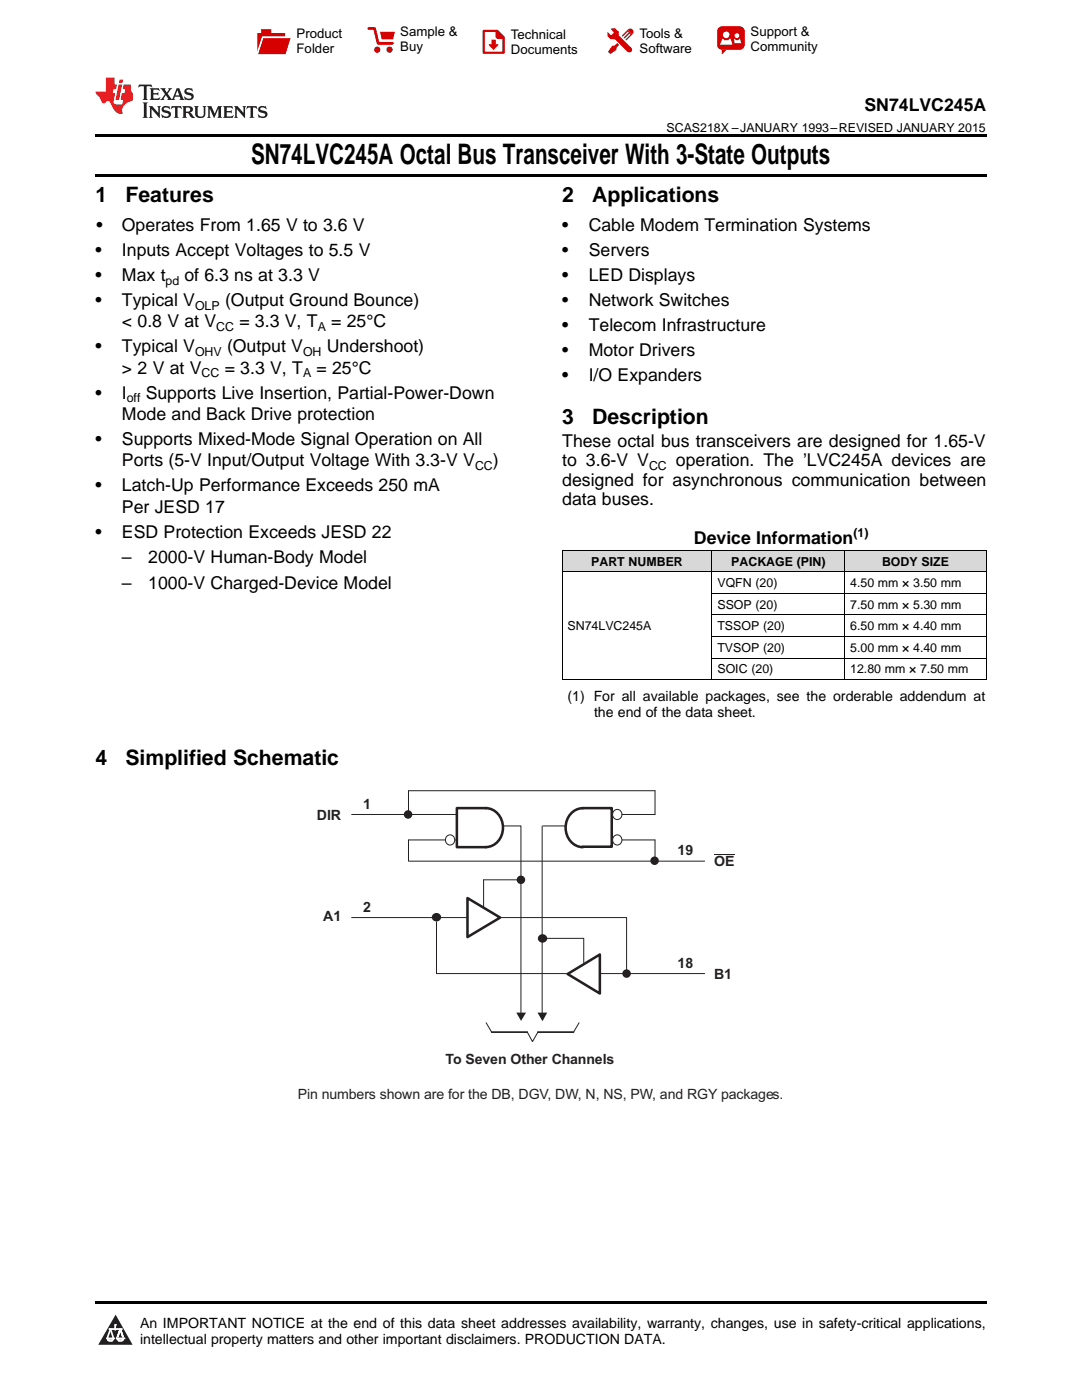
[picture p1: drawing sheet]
<svg xmlns="http://www.w3.org/2000/svg" width="216mm" height="279mm" viewBox="0 0 216 279" stroke-linecap="round" stroke-linejoin="round" font-family="sans-serif">
<g fill="#d8d8d8">
<path d="M112.2 109.9h29.9v4.3h-29.9z"/>
<path d="M142.1 109.9h26.5v4.3h-26.5z"/>
<path d="M168.6 109.9h28.2v4.3h-28.2z"/>
</g>
<path d="M23.1 262.4l3.4 6h-6.9z" fill="#231f20"/>
<path d="M21.4 267.1h1.2l-.3 .5h-.3a.55 .55 0 0 1-.6-.5z" fill-rule="evenodd" fill="#fff"/>
<path d="M21.4 267.1h1.2l-.3 .5h-.3a.55 .55 0 0 1-.6-.5z" fill="none" stroke="#231f20" stroke-width=".34"/>
<path d="M21.4 267.1l1.2 .1-.3 .4h-.5z" fill="none" stroke="#fff" stroke-width=".34"/>
<path d="M23 265.3h.1" fill="none" stroke="#fff" stroke-width=".34"/>
<path d="M23 264.4v.9z" fill="#fff"/>
<path d="M23 264.4v.9z" fill="none" stroke="#fff" stroke-width=".34"/>
<circle cx="23" cy="264.4" r=".17" fill="#fff"/>
<path d="M21.9 265.2h.1" fill="none" stroke="#fff" stroke-width=".34"/>
<path d="M21.9 265.2h2.3z" fill="#fff"/>
<path d="M21.9 265.2h2.3z" fill="none" stroke="#fff" stroke-width=".34"/>
<circle cx="24.2" cy="265.2" r=".17" fill="#fff"/>
<path d="M23.3 267.1h.1" fill="none" stroke="#fff" stroke-width=".34"/>
<path d="M24 265.2l-.7 1.9z" fill="#fff"/>
<path d="M24 265.2l-.7 1.9z" fill="none" stroke="#fff" stroke-width=".34"/>
<path d="M24 265.2l.7 1.9z" fill="#fff"/>
<path d="M24 265.2l.7 1.9z" fill="none" stroke="#fff" stroke-width=".34"/>
<path d="M24.6 267.1h.1" fill="none" stroke="#fff" stroke-width=".34"/>
<circle cx="21.4" cy="267.1" r=".17" fill="#fff"/>
<path d="M22.1 265.2l-.7 1.9z" fill="#fff"/>
<path d="M22.1 265.2l-.7 1.9z" fill="none" stroke="#fff" stroke-width=".34"/>
<path d="M22.1 265.2l.5 1.9z" fill="#fff"/>
<path d="M22.1 265.2l.5 1.9z" fill="none" stroke="#fff" stroke-width=".34"/>
<circle cx="22.6" cy="267.1" r=".17" fill="#fff"/>
<path d="M23.4 267.1h1.3a.65 .65 0 0 1-.7 .5 .65 .65 0 0 1-.6-.5z" fill-rule="evenodd" fill="#fff"/>
<path d="M23.4 267.1h1.3a.65 .65 0 0 1-.7 .5 .65 .65 0 0 1-.6-.5z" fill="none" stroke="#231f20" stroke-width=".34"/>
<path d="M23.4 267.1h1.3l-.4 .5h-.6z" fill="none" stroke="#fff" stroke-width=".34"/>
<path d="M23.3 267.1h.1" fill="none" stroke="#fff" stroke-width=".34"/>
<circle cx="24.7" cy="267.1" r=".17" fill="#fff"/>
<path d="M19 259.7h177.8v.5h-177.8z" fill="#000"/>
<circle cx="81.4" cy="162.5" r=".68" fill="#241f21"/>
<circle cx="81.4" cy="162.5" r=".68" fill="none" stroke="#241f21" stroke-width=".34"/>
<path d="M116.2 161.3h5.9v7.7h-5.9M116.3 161.3a3.9 3.9 0 0 0-3.5 3.6 3.9 3.9 0 0 0 2.8 4.1l.7 .1" fill="none" stroke="#241f21" stroke-width=".51"/>
<path d="M103 202.1h2l-1.1 1.7z" fill-rule="evenodd" fill="#241f21"/>
<path d="M96.9 161.3a4 4 0 0 1 3.4 2.9 4 4 0 0 1-1.4 4.2 3.1 3.1 0 0 1-2 .7M97 161.3h-5.8v7.8h5.8" fill="none" stroke="#241f21" stroke-width=".51"/>
<path d="M70.2 162.5h21M81.5 162.5v-4.7h49.2v4.7h-8.6M91.2 167.6h-9.7v4.3h59.1M100.4 164.8h3.5v37.9M108.2 164.8v37.9M108.3 164.8h4.6M122.1 167.6h8.6" fill="none" stroke="#241f21" stroke-width=".2"/>
<circle cx="130.6" cy="171.8" r=".68" fill="#241f21"/>
<circle cx="130.6" cy="171.8" r=".68" fill="none" stroke="#241f21" stroke-width=".34"/>
<path d="M103.7 175.6h-7.2v5.7M130.7 167.6v4.9M70.2 183.1h54.8M87.1 184v10.3h53.5" fill="none" stroke="#241f21" stroke-width=".2"/>
<circle cx="87.1" cy="183.1" r=".72" fill="#241f21"/>
<circle cx="87.1" cy="183.1" r=".72" fill="none" stroke="#241f21" stroke-width=".34"/>
<path d="M108 187.3h8.5v4.8" fill="none" stroke="#241f21" stroke-width=".2"/>
<circle cx="108.3" cy="187.3" r=".72" fill="#241f21"/>
<circle cx="108.3" cy="187.3" r=".72" fill="none" stroke="#241f21" stroke-width=".34"/>
<path d="M125 183.1v11.2" fill="none" stroke="#241f21" stroke-width=".2"/>
<circle cx="125" cy="194.3" r=".68" fill="#241f21"/>
<circle cx="125" cy="194.3" r=".68" fill="none" stroke="#241f21" stroke-width=".34"/>
<circle cx="103.9" cy="175.6" r=".68" fill="#241f21"/>
<circle cx="103.9" cy="175.6" r=".68" fill="none" stroke="#241f21" stroke-width=".34"/>
<path d="M107.2 202.1h2l-.9 1.7z" fill-rule="evenodd" fill="#241f21"/>
<path d="M142.5 170.5h4M97 204.1l1.1 1.9M105.2 206l1 1.8 1.1-1.8M115.5 204.1l-1.1 1.9" fill="none" stroke="#241f21" stroke-width=".2"/>
<path d="M98.1 206h7.1M107.3 206h7.1" fill="none" stroke="#241f21" stroke-width=".34"/>
<circle cx="89.9" cy="167.6" r=".98" fill="#fff"/>
<circle cx="89.9" cy="167.6" r=".98" fill="none" stroke="#241f21" stroke-width=".2"/>
<circle cx="123.2" cy="162.5" r=".98" fill="#fff"/>
<circle cx="123.2" cy="162.5" r=".98" fill="none" stroke="#241f21" stroke-width=".2"/>
<circle cx="123.2" cy="167.6" r=".98" fill="#fff"/>
<circle cx="123.2" cy="167.6" r=".98" fill="none" stroke="#241f21" stroke-width=".2"/>
<path d="M113.3 194.4l6.4-3.9v7.8z" fill="#fff"/>
<path d="M113.3 194.4l6.4-3.9v7.8z" fill="none" stroke="#241f21" stroke-width=".51"/>
<path d="M93.3 179.2l6.5 3.9-6.5 3.9z" fill="#fff"/>
<path d="M93.3 179.2l6.5 3.9-6.5 3.9z" fill="none" stroke="#241f21" stroke-width=".51"/>
<path d="M112.2 114.1h84.6M112.2 109.8h84.6M112.2 109.9v25.8M142 109.9v25.8M142.1 118.4h54.7M168.5 109.9v25.8M196.8 109.9v25.8M112.2 135.6h84.6M142.1 131.3h54.7M142.1 127h54.7M142.1 122.7h54.7" fill="none" stroke="#000" stroke-width=".2"/>
<path d="M19 34.8h177.8v.5h-177.8zM19 26.8h177.8v.6h-177.8z" fill="#000"/>
<path d="M27.7 16.9l-.1 .6 .6-.3h.5v.2v2.2l-.2 .4h1l-.2-.4v-2.2v-.2h.5l.6 .3-.2-.6zM29.9 17.6l.2 .4v1.6l-.2 .4h1.9l.1-.6a1.09 1.09 0 0 1-1.3 .1v-.6h.6l.4 .2v-.7l-.2 .2h-.8v-.6l.2-.1a1.01 1.01 0 0 1 1 .3l-.1-.6zM32 17.6l.9 1.2-1 1.2h.9l-.2-.3 .5-.7 .5 .7-.3 .3h1.7l-.2-.3 .1-.4h1l.1 .4-.2 .3h1l-.3-.4-.7-2h-.5l-1 2.2-.8-1.1 .9-1.1h-.9l.2 .2-.4 .7-.4-.7 .2-.2zM35.4 18l.4 1h-.8zM37 17.7a.66 .66 0 0 0-.2 .8 .66 .66 0 0 0 .6 .4l.7 .2 .1 .2a.8 .8 0 0 1-.7 .4 .8 .8 0 0 1-.7-.5l.1 .8 .2-.2a.94 .94 0 0 0 1.1 .1 .94 .94 0 0 0 .4-.9 1.48 1.48 0 0 0-1.3-.6v-.4a1.1 1.1 0 0 1 1.2 .2l-.2-.6-.2 .1-.5-.1zM28.5 20.4l.2 .4v2.3l-.2 .4h1l-.2-.4v-2.3l.2-.4zM29.7 21.2l.2 .4v1.5l-.2 .4h.8l-.3-.4 .1-1.3 1.6 1.8v-2l.2-.4h-.7l.2 .2v1.1l-1.2-1.3zM32.5 21.3a.66 .66 0 0 0-.2 .8 .66 .66 0 0 0 .6 .4l.6 .2 .2 .2a.8 .8 0 0 1-.8 .4 .8 .8 0 0 1-.7-.5l.2 .7 .2-.1a.94 .94 0 0 0 1 .1 .94 .94 0 0 0 .5-1 1.47 1.47 0 0 0-1.3-.6l-.1-.3a1.1 1.1 0 0 1 1.3 .2l-.2-.6-.2 .1-.5-.2zM34.3 21.2l-.2 .6a.64 .64 0 0 1 .8-.3v1.6l-.2 .4h1l-.3-.4 .1-1.6a.66 .66 0 0 1 .8 .3l-.2-.6zM36.3 21.2l.3 .4v1.5l-.3 .4h1l-.2-.2v-.7h.5l.1 .1a.8 .8 0 0 0 1.2 .7l-1-1a.62 .62 0 0 0 .6-.5 .62 .62 0 0 0-.6-.7zM37.1 21.5h.1a.48 .48 0 0 1 .6 0 .48 .48 0 0 1 .1 .6l-.2 .1-.6 .1zM38.7 21.2l.2 .2a2.29 2.29 0 0 0 .4 2 1.05 1.05 0 0 0 1.7-.7v-1.3l.2-.2h-.8l.2 .4v1.1a.61 .61 0 0 1-.6 .6 .61 .61 0 0 1-.6-.6v-1.1l.3-.4zM41.3 21.2l.3 .4v1.5l-.3 .4h.8l-.2-.4v-1.4l.8 1.9 .9-1.9v1.4l-.2 .4h.9l-.2-.4v-1.5l.2-.4h-.8l-.7 1.5-.6-1.5zM44.5 21.2l.2 .4v1.5l-.2 .4h1.9l.2-.6a1.1 1.1 0 0 1-1.4 .2v-.7h.6l.4 .2v-.6l-.2 .1-.8 .1v-.6l.2-.1a1.02 1.02 0 0 1 1.1 .2l-.2-.5zM46.7 21.2l.2 .4v1.5l-.2 .4h.8l-.3-.4 .1-1.3 1.6 1.8v-2l.2-.4h-.7l.2 .2v1.1l-1.2-1.3zM49.3 21.2l-.1 .6a.64 .64 0 0 1 .8-.3v1.6l-.3 .4h1l-.2-.4v-1.6a.66 .66 0 0 1 .8 .3l-.1-.6zM51.7 21.3a.66 .66 0 0 0-.2 .7 .66 .66 0 0 0 .7 .5l.6 .2 .1 .2a.8 .8 0 0 1-.7 .4 .8 .8 0 0 1-.7-.5l.1 .7 .2-.1a.94 .94 0 0 0 1.1 .1 .94 .94 0 0 0 .4-1 1.48 1.48 0 0 0-1.2-.6l-.1-.3a1.1 1.1 0 0 1 1.2 .2l-.2-.6-.1 .1-.6-.2z" fill="#231f20"/>
<path d="M21.1 15.5v2.8h-2v.4l.9 .9a.96 .96 0 0 0 1 1 .59 .59 0 0 1 .5-.4 .59 .59 0 0 1 .5 .3l.4 .8a1.61 1.61 0 0 0 2.1 1.3 1.63 1.63 0 0 1 1.1-2.2l.9-.3v-1.5a1.6 1.6 0 0 1-.4-1.7h-1.4l-.2 .9h.5l-.2 .8h-.5l-.2 1v.3h.5l-.2 .9h-.7a.74 .74 0 0 1-1-.6l.3-1.6h-.5l.2-.8h.5l.1-.9h-.4v-1.4zM23.7 16.9l-.7 3h.8l.6-3zM23.8 15.9l-.1 .7h.7l.2-.7z" fill="#ee1d23"/>
<g fill="#d60000">
<path d="M52.1 5.8h2v.8h2.8v4.2h-5.5v-4.2h.7z" fill-rule="evenodd"/>
<path d="M52.4 7.5h5.6l-1 3.3h-5.6z" fill-rule="evenodd"/>
</g>
<path d="M52.4 7.4h5.7l-.1 .1h-5.5l-1.1 3.3z" fill-rule="evenodd" fill="#fff"/>
<path d="M52.4 7.4h5.7l-.1 .1h-5.5l-1.1 3.3z" fill="none" stroke="#fff" stroke-width=".2"/>
<path d="M73.6 5.7h1.1l.7 2.9h2.9" fill="none" stroke="#d60000" stroke-width=".55"/>
<g fill="#d60000">
<path d="M75.8 6.3h3l-.4 1.6h-2.2z" fill-rule="evenodd"/>
<circle cx="75.3" cy="9.9" r=".62"/>
<circle cx="77.7" cy="9.9" r=".62"/>
</g>
<path d="M96.5 6.2h2.7l1.3 1.2v3.1h-4z" fill="none" stroke="#d60000" stroke-width=".44"/>
<g fill="#d60000">
<path d="M98.1 7.9h.8v1h.5l-.9 1.1-1-1v-.1h.6z" fill-rule="evenodd"/>
<path d="M98.9 6.2h.3l1.3 1.2v.4h-1.3l-.3-.4z" fill-rule="evenodd"/>
<path d="M121.9 5.7h.8l.7 .6 .1 .7 2.5 2.5-.8 .8-2.3-2.3-1.1-.2-.6-.6v-.8l.7 .6 .5-.4v-.2l-.5-.5z" fill-rule="evenodd"/>
<path d="M122.2 9.1h.4l.5-.5 .4 .4-.5 .5v.4l-1.2 .9-.5-.5z" fill-rule="evenodd"/>
<path d="M125.3 5.9a.67 .67 0 0 1 .9 0 .67 .67 0 0 1 0 .9z" fill-rule="evenodd"/>
<path d="M125.3 5.9l.9 .9-1.2 1.2h-.2v-.2l1-.9v-.2h-.2l-.9 1h-.2v-.2l.9-1 .1-.2h-.3l-.9 1h-.2v-.2z" fill-rule="evenodd"/>
<circle cx="125.6" cy="9.9" r=".54"/>
</g>
<path d="M123.3 6.3v.7" fill="none" stroke="#d60000" stroke-width=".2"/>
<g fill="#d60000">
<path d="M143.4 5.5l.6-.2h3.6a.95 .95 0 0 1 1 .9v2.8a.95 .95 0 0 1-1 .9h-3.6a.95 .95 0 0 1-.9-.9v-2.8z" fill-rule="evenodd"/>
<path d="M144 9.9h.9l-.7 .9h-.2z" fill-rule="evenodd"/>
</g>
<g fill="#fff">
<path d="M146.6 8.6h1.3z"/>
<path d="M144.1 7.8h.3l.1 .2h.8l.2-.2h.3l.4 1.1h-2.5z" fill-rule="evenodd"/>
<path d="M146.4 7.8h.3l.1 .2h.5l.2-.2h.2l.2 .8h-1.3z" fill-rule="evenodd"/>
<circle cx="144.9" cy="6.9" r=".65"/>
<circle cx="147" cy="7.1" r=".48"/>
</g>
<text font-size="5.6" x="50.1" y="32.8">SN74LVC245A Octal Bus Transceiver With 3-State Outputs</text>
<g font-size="4.2">
<text x="19" y="40.4">1</text>
<text x="25" y="40.4">Features</text>
<text x="112.2" y="40.4">2</text>
<text x="118.2" y="40.4">Applications</text>
<text x="112.2" y="84.6">3</text>
<text x="118.2" y="84.6">Description</text>
<text x="19" y="152.6">4</text>
<text x="25" y="152.6">Simplified Schematic</text>
</g>
<g font-size="3.5">
<text x="172.5" y="22.2">SN74LVC245A</text>
<text x="19.2" y="46.1">•</text>
<text x="24.3" y="46.1">Operates From 1.65 V to 3.6 V</text>
<text x="112.2" y="46.1">•</text>
<text x="117.5" y="46.1">Cable Modem Termination Systems</text>
<text x="19" y="51.1">•</text>
<text x="24.3" y="51.1">Inputs Accept Voltages to 5.5 V</text>
<text x="112.2" y="51.1">•</text>
<text x="117.5" y="51.1">Servers</text>
<text x="19" y="56.1">•</text>
<text x="24.3" y="56.1">Max t</text>
<text x="36.8" y="56.1">of 6.3 ns at 3.3 V</text>
<text x="112.2" y="56.1">•</text>
<text x="117.5" y="56.1">LED Displays</text>
<text x="19" y="61.1">•</text>
<text x="24.3" y="61.1">Typical V</text>
<text x="24.3" y="65.3">&lt; 0.8 V at V</text>
<text x="44.9" y="61.1">(Output Ground Bounce)</text>
<text x="47.8" y="65.3">= 3.3 V, T</text>
<text x="66.1" y="65.3">= 25°C</text>
<text x="112.2" y="61.1">•</text>
<text x="117.5" y="61.1">Network Switches</text>
<text x="19" y="70.3">•</text>
<text x="24.3" y="70.3">Typical V</text>
<text x="45.3" y="70.3">(Output V</text>
<text x="65.2" y="70.3">Undershoot)</text>
<text x="112.2" y="66.1">•</text>
<text x="112.2" y="71.1">•</text>
<text x="117.5" y="66.1">Telecom Infrastructure</text>
<text x="117.5" y="71.1">Motor Drivers</text>
<text x="24.3" y="74.6">&gt; 2 V at V</text>
<text x="44.8" y="74.6">= 3.3 V, T</text>
<text x="63.1" y="74.6">= 25°C</text>
<text x="112.2" y="76.1">•</text>
<text x="117.5" y="76.1">I/O Expanders</text>
<text x="19" y="79.6">•</text>
<text x="24.3" y="79.6">I</text>
<text x="24.3" y="83.8">Mode and Back Drive protection</text>
<text x="29.1" y="79.6">Supports Live Insertion, Partial-Power-Down</text>
<text x="19" y="88.8">•</text>
<text x="24.3" y="88.8">Supports Mixed-Mode Signal Operation on All</text>
<text x="112.2" y="89.2">These octal bus transceivers are designed for 1.65-V</text>
<text x="24.3" y="93.1">Ports (5-V Input/Output Voltage With 3.3-V V</text>
<text x="98.4" y="93.1">)</text>
<text x="112.2" y="93.1">to 3.6-V V</text>
<text x="134.9" y="93.1">operation. The ’LVC245A devices are</text>
<text x="19" y="98.1">•</text>
<text x="24.3" y="98.1">Latch-Up Performance Exceeds 250 mA</text>
<text x="112.2" y="97">designed for asynchronous communication between</text>
<text x="112.2" y="100.9">data buses.</text>
<text x="19" y="107.3">•</text>
<text x="24.3" y="102.3">Per JESD 17</text>
<text x="24.3" y="107.3">ESD Protection Exceeds JESD 22</text>
<text x="24.3" y="112.4">–</text>
<text x="29.6" y="112.4">2000-V Human-Body Model</text>
<text x="138.5" y="108.6">Device Information</text>
<text x="24.3" y="117.5">–</text>
<text x="29.6" y="117.5">1000-V Charged-Device Model</text>
</g>
<g font-size="2.8">
<text x="113.2" y="139.9">(1) For all available packages, see the orderable addendum at</text>
<text x="118.5" y="143.1">the end of the data sheet.</text>
<text x="27.9" y="265">An IMPORTANT NOTICE at the end of this data sheet addresses availability, warranty, changes, use in safety-critical applications,</text>
<text x="27.9" y="268.2">intellectual property matters and other important disclaimers. PRODUCTION DATA.</text>
</g>
<g font-size="2.8" fill="#241f21">
<text x="72.5" y="161.4">1</text>
<text x="63.2" y="163.6">DIR</text>
<text x="135.2" y="170.7">19</text>
<text x="142.5" y="172.8">OE</text>
<text x="64.5" y="183.8">A1</text>
<text x="72.5" y="181.9">2</text>
<text x="135.2" y="193.2">18</text>
<text x="142.5" y="195.3">B1</text>
<text x="88.9" y="212.4">To Seven Other Channels</text>
<text x="59.4" y="219.4">Pin numbers shown are for the DB, DGV, DW, N, NS, PW, and RGY packages.</text>
</g>
<g font-size="2.6">
<text x="59.2" y="7.6">Product</text>
<text x="59.2" y="10.6">Folder</text>
<text x="79.9" y="7.3">Sample &amp;</text>
<text x="79.9" y="10.2">Buy</text>
<text x="101.9" y="7.8">Technical</text>
<text x="101.9" y="10.8">Documents</text>
<text x="127.6" y="7.6">Tools &amp;</text>
<text x="127.6" y="10.6">Software</text>
<text x="149.8" y="7.2">Support &amp;</text>
<text x="149.8" y="10.2">Community</text>
</g>
<g font-size="2.5">
<text x="133" y="26.3">SCAS218X –JANUARY 1993–REVISED JANUARY 2015</text>
<text x="33" y="56.8">pd</text>
<text x="38.9" y="61.8">OLP</text>
<text x="38.9" y="71">OHV</text>
<text x="43.1" y="66">CC</text>
<text x="60.5" y="71">OH</text>
<text x="63.4" y="66">A</text>
<text x="40.2" y="75.3">CC</text>
<text x="60.5" y="75.3">A</text>
<text x="25.3" y="80.3">off</text>
<text x="94.8" y="93.8">CC</text>
<text x="129.5" y="93.8">CC</text>
<text x="170.3" y="107.2">(1)</text>
<text x="118" y="112.9">PART NUMBER</text>
<text x="145.9" y="112.9">PACKAGE (PIN)</text>
<text x="176" y="112.9">BODY SIZE</text>
<text x="143.2" y="117.2">VQFN (20)</text>
<text x="169.7" y="117.2">4.50 mm × 3.50 mm</text>
<text x="113.2" y="125.8">SN74LVC245A</text>
<text x="143.2" y="121.5">SSOP (20)</text>
<text x="143.2" y="125.8">TSSOP (20)</text>
<text x="169.7" y="121.5">7.50 mm × 5.30 mm</text>
<text x="169.7" y="125.8">6.50 mm × 4.40 mm</text>
<text x="143.2" y="130.1">TVSOP (20)</text>
<text x="169.7" y="130.1">5.00 mm × 4.40 mm</text>
<text x="143.2" y="134.4">SOIC (20)</text>
<text x="169.7" y="134.4">12.80 mm × 7.50 mm</text>
</g>
</svg>
